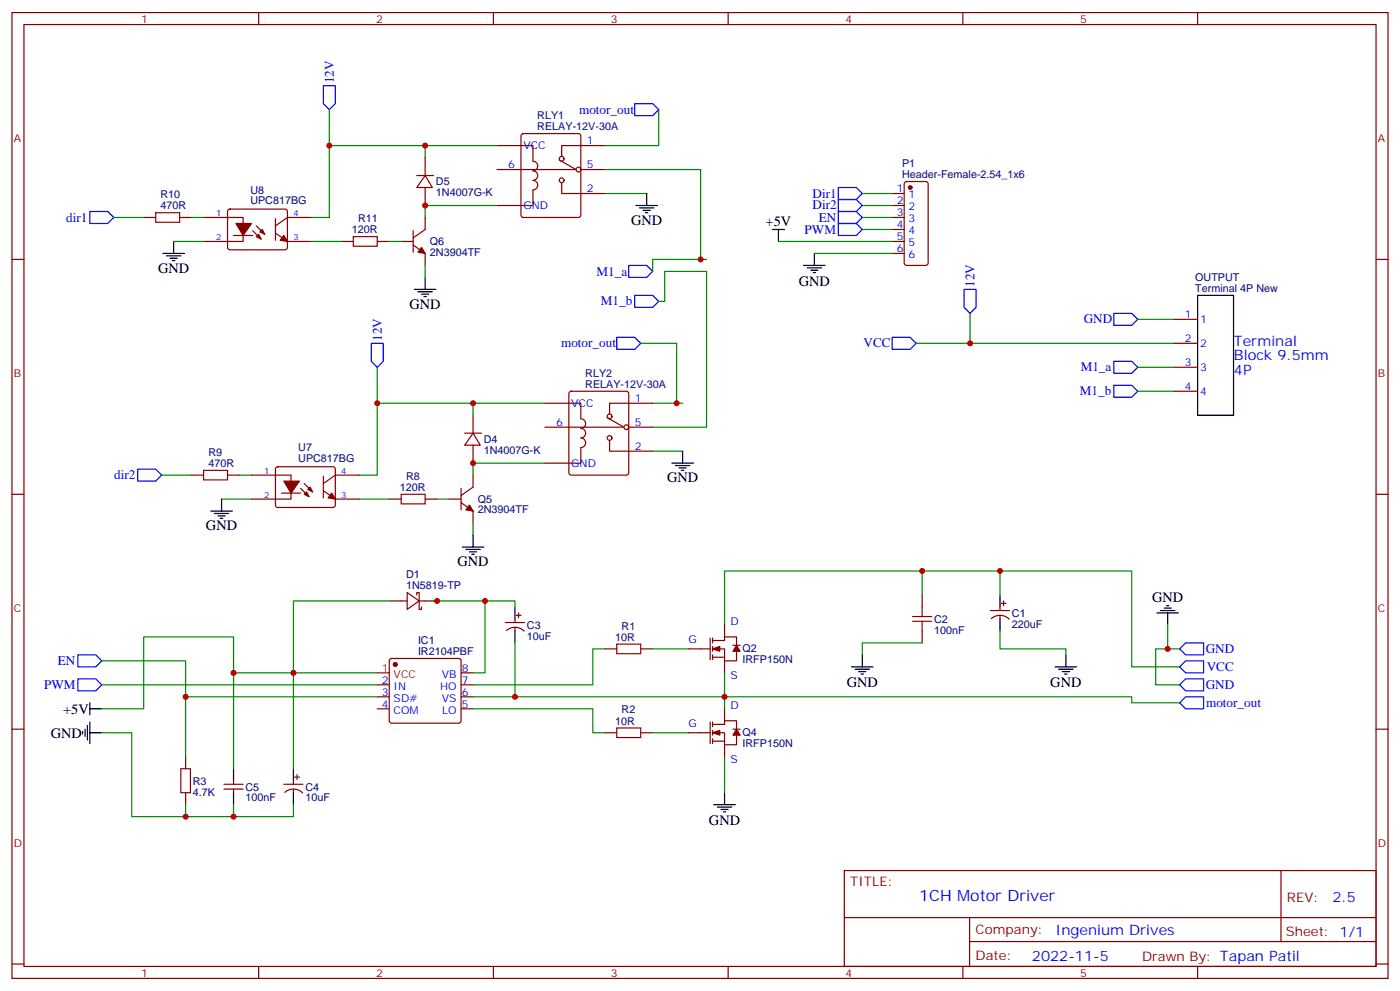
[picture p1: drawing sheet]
<svg xmlns="http://www.w3.org/2000/svg" width="412mm" height="292mm" viewBox="0 0 412 292" stroke-linecap="round" stroke-linejoin="round" font-family="sans-serif">
<g fill="none" stroke="#870000" stroke-width=".35">
<path d="M3.5 3.7h405.4v284.3h-405.4zM7.1 7.2h398.2v277.3h-398.2zM76.2 3.7v3.5M145.3 3.7v3.5M214.5 3.7v3.5M283.6 3.7v3.5M352.8 3.7v3.5M153.7 39.5l.5-.2h16.2l.5 .2 .2 .5v23.3l-.2 .5-.5 .2h-16.2l-.5-.2-.2-.5v-23.3zM122.8 51.7h4.9M125.2 51.7l2.2 3.5h-4.6zM125.2 46.4v5.3M125.2 55.2v5.3"/>
<path d="M146.4 42.9h10.6v4.5a1.41 1.41 0 0 1 1.4 1.5 1.41 1.41 0 0 1-1.4 1.4 1.41 1.41 0 0 1 1.4 1.4 1.41 1.41 0 0 1-1.4 1.4 1.41 1.41 0 0 1 1.4 1.4 1.41 1.41 0 0 1-1.4 1.4v4.6h-10.6M146.4 49.9h22.9M164.7 47.1l5 2.8M165.5 53.8v3.2h12.7M171.1 49.9h7.1M178.2 42.9h-12.7v3.1M262.8 57h3.5M266.6 53.7l.5-.3h5.6l.6 .5 .1 23.5-.5 .7h-5.8l-.7-.4-.1-23.5zM3.5 76.4h3.6M42.3 64h3.6M52.9 64h3.5M60 64h11.6v7.1h-11.6"/>
<path d="M67.3 61.8l.4-.2h16.5l.5 .7-.1 10.8-.6 .5-16.5-.1-.5-.7v-10.5zM68.8 69.3h5.6M74.4 67.9l2.5 2.5M75.5 66.5l2.5 2.5M81.1 68.6l3.6 2.5h7M81.1 64.4v6.3M91.7 64h-7l-3.6 2.5M100.5 71.1h3.6M111.1 71.1h3.6M118.2 71.1h3.5M121.7 67.9v6.4M121.7 72.1l3.5 2.5v3.5"/>
<path d="M125.2 64v3.6l-3.5 2.4M262.8 60.5h3.5M262.8 64h3.5M262.8 67.6h3.5M262.8 71.1h3.5M262.8 74.6h3.5M405.3 76.4h3.6M345.7 94h7.1M160.5 118.7h10.6v4.6a1.41 1.41 0 0 1 1.4 1.4 1.41 1.41 0 0 1-1.4 1.4 1.41 1.41 0 0 1 1.4 1.4 1.41 1.41 0 0 1-1.4 1.4 1.41 1.41 0 0 1 1.4 1.5 1.41 1.41 0 0 1-1.4 1.4v4.5h-10.6M167.8 115.4l.5-.2h16.2l.5 .2 .2 .5v23.3l-.2 .5-.5 .2h-16.2l-.5-.3-.2-.4v-23.3zM192.3 118.7h-12.7v3.2M345.7 115.2h7.1"/>
<path d="M345.7 108.1h7.1M345.7 101.1h7.1M56.4 139.9h3.6M67 139.9h3.6M74.1 139.9h11.6v7h-11.6M81.4 137.6l.4-.2 16.5 .1 .5 .6-.1 10.9-.6 .4-16.5-.1-.5-.6v-10.6zM105.8 139.9h-7l-3.6 2.4M136.9 127.5h4.9M139.3 127.5l2.2 3.6h-4.6zM139.3 122.2v5.3M139.3 131.1v5.2M139.3 139.9v3.5l-3.5 2.5"/>
<path d="M160.5 125.8h22.9M178.9 122.9l4.9 2.9M179.6 129.6v3.2h12.7M185.2 125.8h7.1M3.5 145.5h3.6M82.9 145.2h5.6M88.5 143.8l2.5 2.4M89.6 142.3l2.5 2.5M95.2 144.5l3.6 2.4h7M95.2 140.2v6.4M114.7 146.9h3.5M125.2 146.9h3.6"/>
<path d="M132.3 146.9h3.5M135.8 148l3.5 2.5v3.5M135.8 143.8v6.3M405.3 145.5h3.6M114.7 176.9h5.2M119.9 174.4l3.6 2.5-3.6 2.5zM122.8 175.2v-.8h.7v5h.7v-.7M123.5 176.9h5.3M271.6 175.2v3.5M291.7 179.7h5.7M294.6 178.7v1M294.9 177.6h1.4"/>
<path d="M295.6 176.9v1.4M114.9 194.1l.5-.2h19.7l.5 .2 .2 .5v17.6l-.2 .5-.5 .2h-19.7l-.5-.2-.2-.5v-17.6zM135.8 198.1h3.5M148.9 183.3h5.6M149.2 185.6a3.8 3.8 0 0 1 5.2 .2M151.7 182.2v1.1M151.7 184.7v1M152 181.2h1.5M152.8 180.4v1.5M178.2 191h3.5M188.7 191h3.6M202.8 191h6.4"/>
<path d="M209.2 187.9v6.3M209.9 188.6h3.5v-1.1h3.6v2.5M209.9 191h3.5v3.6M209.9 193.5h3.5M209.9 187.9v1.4M209.9 190.3v1.4M209.9 192.8v1.4M213.4 184v3.5M213.4 194.6v3.5M215.9 190h2.1M217 191.7v2.9h-3.6M271.6 185.7v3.6"/>
<path d="M292 182.1a3.8 3.8 0 0 1 5.3 .2M294.6 181.2v1M3.5 214.7h3.6M111.1 201.6h3.6M111.1 205.1h3.6M111.1 208.7h3.6M135.8 201.6h3.5M135.8 205.1h3.5M135.8 208.7h3.5M178.2 215.7h3.5M188.7 215.7h3.6M202.8 215.7h6.4"/>
<path d="M209.2 212.5v6.4M209.9 213.3h3.5v-1.1h3.6v2.5M209.9 215.7h3.5v3.6M209.9 212.5v1.5M209.9 215v1.4M209.9 217.5v1.4M209.9 218.2h3.5M213.4 208.7v3.5M213.4 219.3v3.5M215.9 214.7h2.1M217 216.4v2.9h-3.6M405.3 214.7h3.6"/>
<path d="M54.7 222.8v3.5M54.7 233.4v3.5M66 232.3h5.6M66 230.9h5.6M68.8 229.8v1.1M68.8 232.3v1.1M83.6 230.9h5.7M83.9 233.3a3.8 3.8 0 0 1 5.2 .1M86.4 229.8v1.1M86.4 232.3v1.1M86.8 228.8h1.4M87.5 228.1v1.4"/>
<path d="M248.7 256.3h156.6v28.2h-156.6zM377.3 256.3v20.9M248.7 270.1h156.5M285.6 277.2h119.6M285.6 270.1v14.2M3.5 283.8h3.6M76.2 284.5v3.5M145.3 284.5v3.5M214.5 284.5v3.5M283.6 284.5v3.5M352.8 284.5v3.5M405.3 283.8h3.6"/>
<circle cx="165.5" cy="46.7" r=".71"/>
<circle cx="165.5" cy="53.1" r=".71"/>
<circle cx="170.4" cy="49.9" r=".71"/>
<circle cx="179.6" cy="122.6" r=".71"/>
<circle cx="179.6" cy="128.9" r=".71"/>
<circle cx="184.5" cy="125.8" r=".71"/>
</g>
<g fill="none" stroke="#000" stroke-width=".35">
<path d="M190.5 57v3.5M48 74.6h6.3M49 75.3h4.3M50.1 76h2.1M50.8 76.7h.7M51.2 71.1v3.5M187.3 60.5h6.4M188.4 61.2h4.2M189.4 61.9h2.2M190.1 62.6h.8M227.5 67.6h3.6M229.3 67.6v3.5"/>
<path d="M236.7 78.1h6.4M237.8 78.8h4.2M238.8 79.6h2.1M239.9 74.6v3.5M122.1 85.2h6.3M123.1 85.9h4.3M124.2 86.6h2.1M124.9 87.3h.7M125.2 81.7v3.5M239.5 80.3h.7M352.8 87h10.6v35.2h-10.6zM197.9 136.3h6.4"/>
<path d="M199 137.1h4.2M200 137.8h2.1M200.7 138.5h.7M201.1 132.8v3.5M62.1 150.5h6.3M63.1 151.2h4.3M64.2 151.9h2.1M64.9 152.6h.7M65.3 146.9v3.6M139.3 157.5v3.5M136.2 161h6.3M137.2 161.7h4.3"/>
<path d="M138.3 162.5h2.1M139 163.2h.7M151.7 178.7v3.5M294.6 175.2v3.5M341.8 179.7h4.3M342.9 179h2.1M343.6 178.3h.7M151.7 185.7v3.6M250.8 196.3h6.4M251.9 197h4.2M252.9 197.7h2.2M253.6 198.4h.8"/>
<path d="M254 192.8v3.5M294.6 182.2v3.5M310.8 196.3h6.3M311.9 197h4.2M312.9 197.7h2.1M313.6 198.4h.7M314 192.8v3.5M340.8 180.4h6.3M344 180.4v3.6M24.3 215.4v.7M25 214.7v2.1M25.8 213.6v4.2"/>
<path d="M26.5 208.7h3.5M26.5 206.9v3.5M26.5 212.5v6.4M26.5 215.7h3.5M68.8 226.3v3.5M68.8 233.4v3.5M86.4 226.3v3.5M86.4 233.4v3.5M210.3 236.9h6.3M211.3 237.6h4.2M212.4 238.3h2.1M213.1 239h.7"/>
<path d="M213.4 233.4v3.5"/>
</g>
<g fill="#870000" stroke="#870000" stroke-width=".35">
<path d="M138.3 148.7l1 1.8-2.1-.4z"/>
<path d="M97.7 145.2l1.1 1.7-2.1-.3z"/>
<path d="M90.3 144.8l.7 1.4-1.4-.7z"/>
<path d="M90.7 144.1l.7-.7 .7 1.4z"/>
<path d="M83.6 141.6h4.6l-2.5 3.6z"/>
<path d="M83.6 69.3l1.1 1.8-2.2-.4z"/>
<path d="M75.5 69.7l.7-.7 .7 1.4z"/>
<path d="M77.3 67.6l.7 1.4-1.4-.7z"/>
<path d="M69.5 65.8h4.6l-2.5 3.5z"/>
<path d="M124.2 72.8l1 1.8-2.1-.3z"/>
<path d="M209.9 191l2.1-.7v1.4z"/>
<path d="M217 190l1 1.7h-2.1z"/>
<path d="M209.9 215.7l2.1-.7v1.4z"/>
<path d="M217 214.7l1 1.7h-2.1z"/>
<circle cx="116.4" cy="195.6" r=".53"/>
<circle cx="268.1" cy="55.2" r=".53"/>
</g>
<path d="M111.1 198.1h3.6" fill="none" stroke="#f00" stroke-width=".35"/>
<g fill="none" stroke="#00f" stroke-width=".35">
<path d="M95.2 25.2h3.6v5.3l-1.8 1.8-1.8-1.8zM187 30.5h5.3l1.7 1.8-1.7 1.7h-5.3zM246.9 55.2h5.3l1.8 1.8-1.8 1.7h-5.3zM246.9 58.7h5.3l1.8 1.8-1.8 1.8h-5.3zM26.5 62.3h5.2l1.8 1.7-1.8 1.8h-5.2zM185.2 78.1h5.3l1.8 1.8-1.8 1.8h-5.3zM246.9 62.3h5.3l1.8 1.7-1.8 1.8h-5.3zM246.9 65.8h5.3l1.8 1.8-1.8 1.7h-5.3zM181.7 99.3h5.3l1.7 1.8-1.7 1.7h-5.3zM187 87h5.3l1.7 1.7-1.7 1.8h-5.3zM262.8 99.3h5.3l1.8 1.8-1.8 1.7h-5.3zM284 85.2h3.5v5.3l-1.7 1.8-1.8-1.8z"/>
<path d="M328.1 92.3h5.3l1.7 1.7-1.7 1.8h-5.3zM109.4 101.1h3.5v5.3l-1.8 1.7-1.7-1.7zM328.1 106.4h5.3l1.7 1.7-1.7 1.8h-5.3zM328.1 113.4h5.3l1.7 1.8-1.7 1.7h-5.3zM40.6 138.1h5.3l1.7 1.8-1.7 1.7h-5.3zM22.9 199.8h5.3l1.8 1.8-1.8 1.8h-5.3zM22.9 192.8h5.3l1.8 1.8-1.8 1.7h-5.3zM347.5 191l1.7-1.7h5.3v3.5h-5.3zM347.5 196.3l1.7-1.7h5.3v3.5h-5.3zM347.5 201.6l1.7-1.8h5.3v3.6h-5.3zM347.5 206.9l1.7-1.8h5.3v3.6h-5.3z"/>
</g>
<path d="M45.9 62.6h7v2.8h-7zM104.1 69.7h7v2.8h-7zM60 138.5h7v2.8h-7zM118.2 145.5h7v2.8h-7zM271.6 178.7v2.8M181.7 189.6h7v2.8h-7zM268.8 182.9h5.7M268.8 181.5h5.7M271.6 182.9v2.8M181.7 214.3h7v2.8h-7zM53.3 226.3h2.8v7.1h-2.8z" fill="none" stroke="#a10000" stroke-width=".35"/>
<g fill="none" stroke="#008700" stroke-width=".35">
<path d="M97 32.3v31.7h-5.3M194 32.3v10.6h-15.8M97 42.9h28.2M146.4 42.9h-21.2v3.5M178.2 49.9h28.2v26.5h1.7M178.2 57h12.3M254 57h8.8M33.5 64h8.8M51.2 71.1h8.8M56.4 64h3.6M91.7 71.1h8.8M114.7 71.1h3.5"/>
<path d="M125.2 78.1v3.6M146.4 60.5h-21.2v3.5M206.4 76.4h-14.1v3.5M229.3 71.1h33.5M239.9 74.6h22.9M254 60.5h8.8M254 64h8.8M254 67.6h8.8M194 88.7h1.8v-8.8h12.3v45.9h-15.8M285.8 92.3v8.8M335.1 94h10.6M111.1 108.1v31.8h-5.3"/>
<path d="M111.1 118.7h28.2M160.5 118.7h-21.2v3.5M188.7 101.1h10.6v17.6M192.3 118.7h8.8M269.9 101.1h75.8M335.1 108.1h10.6M335.1 115.2h10.6M47.6 139.9h8.8M70.6 139.9h3.5M160.5 136.3h-21.2v3.6M192.3 132.8h8.8M65.3 146.9h8.8"/>
<path d="M105.8 146.9h8.9M128.8 146.9h3.5M139.3 154v3.5M114.7 176.9h-28.3v49.4M127 176.9h24.7v1.8M142.9 176.9v21.2h-3.6M271.6 175.2v-7.1h-58.2v15.9M271.6 168.1h23v7.1M294.6 168.1h38.8v28.2h14.1M30 194.6h24.7v28.2M68.8 198.1v-10.6h-26.5v21.2h-12.3M111.1 198.1h-42.3v28.2"/>
<path d="M151.7 189.3v15.8M178.2 191h-3.6v10.6h-35.3M192.3 191h10.5M213.4 198.1v10.6M271.6 189.3h-17.6v3.5M294.6 185.7v5.3h19.4v1.8M344 184v7M347.5 191h-7.1v10.6h7.1M30 215.7h8.8v24.7h15.9v-3.5M30 201.6h81.1M54.7 205.1h56.4M139.3 208.7h35.3v7h3.6"/>
<path d="M139.3 205.1h194.1v1.8h14.1M192.3 215.7h10.5M68.8 236.9v3.5h-14.1M86.4 236.9v3.5h-17.6M213.4 222.8v10.6"/>
</g>
<g fill="#c00">
<circle cx="54.7" cy="205.1" r=".88"/>
<circle cx="68.8" cy="198.1" r=".88"/>
<circle cx="54.7" cy="240.4" r=".88"/>
<circle cx="68.8" cy="240.4" r=".88"/>
<circle cx="86.4" cy="198.1" r=".88"/>
<circle cx="128.8" cy="176.9" r=".88"/>
<circle cx="213.4" cy="205.1" r=".88"/>
<circle cx="151.7" cy="205.1" r=".88"/>
<circle cx="142.9" cy="176.9" r=".88"/>
<circle cx="271.6" cy="168.1" r=".88"/>
<circle cx="294.6" cy="168.1" r=".88"/>
<circle cx="344" cy="191" r=".88"/>
<circle cx="285.8" cy="101.1" r=".88"/>
<circle cx="139.3" cy="136.3" r=".88"/>
<circle cx="111.1" cy="118.7" r=".88"/>
<circle cx="139.3" cy="118.7" r=".88"/>
<circle cx="125.2" cy="42.9" r=".88"/>
<circle cx="97" cy="42.9" r=".88"/>
<circle cx="125.2" cy="60.5" r=".88"/>
<circle cx="206.4" cy="76.4" r=".88"/>
<circle cx="199.3" cy="118.7" r=".88"/>
</g>
<text font-size="4.6" fill="#00f" x="270.8" y="265.3">1CH Motor Driver</text>
<g font-size="4.2">
<text x="185.9" y="66.1">GND</text>
<text x="225.5" y="66.5">+5V</text>
<text x="46.6" y="80.3">GND</text>
<text x="235.3" y="84.2">GND</text>
<text x="120.6" y="90.8">GND</text>
<text x="196.5" y="142">GND</text>
<text x="60.7" y="156.1">GND</text>
<text x="134.8" y="166.7">GND</text>
<text x="339.4" y="177.1">GND</text>
<text x="249.4" y="202.4">GND</text>
<text x="309.4" y="202.4">GND</text>
<text x="18.6" y="210.1">+5V</text>
<text x="15" y="217.1">GND</text>
<text x="208.8" y="243">GND</text>
</g>
<g font-size="4.2" fill="#00f">
<text x="363.5" y="101.8">Terminal</text>
<text x="363.5" y="106.1">Block 9.5mm</text>
<text x="363.5" y="110.3">4P</text>
<text x="392.5" y="265.6">2.5</text>
<text x="310.9" y="275.1">Ingenium Drives</text>
<text x="304" y="282.9">2022-11-5</text>
</g>
<g font-size="3.9" fill="#00f">
<text x="98.4" y="24.5" transform="rotate(-90 98.4 24.5)">12V</text>
<text x="170.6" y="33.5">motor_out</text>
<text x="239.3" y="58.2">Dir1</text>
<text x="19.5" y="65.2">dir1</text>
<text x="239.3" y="61.7">Dir2</text>
<text x="241.2" y="65.3">EN</text>
<text x="237" y="68.8">PWM</text>
<text x="175.7" y="81.1">M1_a</text>
<text x="177" y="89.9">M1_b</text>
<text x="287.1" y="84.5" transform="rotate(-90 287.1 84.5)">12V</text>
<text x="319.2" y="95.2">GND</text>
<text x="112.5" y="100.4" transform="rotate(-90 112.5 100.4)">12V</text>
<text x="165.3" y="102.3">motor_out</text>
<text x="254.4" y="102.3">VCC</text>
<text x="318.3" y="109.3">M1_a</text>
<text x="318.1" y="116.4">M1_b</text>
<text x="33.6" y="141.1">dir2</text>
<text x="17.1" y="195.8">EN</text>
<text x="355.2" y="192.3">GND</text>
<text x="355.5" y="197.6">VCC</text>
<text x="13" y="202.9">PWM</text>
<text x="355.2" y="202.9">GND</text>
<text x="355.3" y="208.2">motor_out</text>
</g>
<g font-size="3.9" fill="#800">
<text x="250.5" y="260.9">TITLE:</text>
<text x="379.1" y="265.6">REV:</text>
<text x="287.4" y="275.1">Company:</text>
<text x="378.7" y="275.7">Sheet: 1/1</text>
<text x="287.4" y="282.8">Date:</text>
<text x="336.4" y="282.8">Drawn By: Tapan Patil</text>
</g>
<g font-size="3.2" fill="#800">
<text x="41.6" y="6.7">1</text>
<text x="110.8" y="6.7">2</text>
<text x="179.9" y="6.7">3</text>
<text x="249.1" y="6.7">4</text>
<text x="318.2" y="6.7">5</text>
<text x="4.1" y="41.8">A</text>
<text x="405.9" y="41.8">A</text>
<text x="4.1" y="110.9">B</text>
<text x="405.9" y="110.9">B</text>
<text x="4.1" y="180.1">C</text>
<text x="405.9" y="180.1">C</text>
<text x="4.1" y="249.2">D</text>
<text x="405.9" y="249.2">D</text>
<text x="41.6" y="287.5">1</text>
<text x="110.8" y="287.5">2</text>
<text x="179.9" y="287.5">3</text>
<text x="249.1" y="287.5">4</text>
<text x="318.2" y="287.5">5</text>
</g>
<g font-size="3.2" fill="#000080">
<text x="158.3" y="35.1">RLY1</text>
<text x="158.3" y="38.3">RELAY-12V-30A</text>
<text x="265.7" y="52.4">Header-Female-2.54_1x6</text>
<text x="265.7" y="49.2">P1</text>
<text x="47.3" y="58.4">R10</text>
<text x="73.7" y="57">U8</text>
<text x="128.4" y="57.8">1N4007G-K</text>
<text x="128.4" y="54.6">D5</text>
<text x="47.3" y="61.6">470R</text>
<text x="73.7" y="60.1">UPC817BG</text>
<text x="105.5" y="65.4">R11</text>
<text x="103.6" y="68.7">120R</text>
<text x="126.6" y="75.3">2N3904TF</text>
<text x="126.6" y="72.1">Q6</text>
<text x="352.1" y="82.7">OUTPUT</text>
<text x="352.1" y="85.9">Terminal 4P New</text>
<text x="172.4" y="110.9">RLY2</text>
<text x="172.4" y="114.1">RELAY-12V-30A</text>
<text x="142.5" y="130.4">D4</text>
<text x="61.4" y="137.4">470R</text>
<text x="61.4" y="134.2">R9</text>
<text x="87.9" y="136">UPC817BG</text>
<text x="87.9" y="132.8">U7</text>
<text x="142.5" y="133.7">1N4007G-K</text>
<text x="119.6" y="141.2">R8</text>
<text x="117.8" y="144.5">120R</text>
<text x="140.8" y="148">Q5</text>
<text x="140.8" y="151.2">2N3904TF</text>
<text x="119.6" y="173.4">1N5819-TP</text>
<text x="119.6" y="170.2">D1</text>
<text x="155.2" y="185.1">C3</text>
<text x="183.1" y="185.3">R1</text>
<text x="275.2" y="183.3">C2</text>
<text x="298.1" y="184.8">220uF</text>
<text x="298.1" y="181.6">C1</text>
<text x="123.1" y="189.6">IC1</text>
<text x="155.2" y="188.3">10uF</text>
<text x="181.3" y="188.6">10R</text>
<text x="275.2" y="186.6">100nF</text>
<text x="123.1" y="192.8">IR2104PBF</text>
<text x="218.7" y="195.3">IRFP150N</text>
<text x="218.7" y="192.1">Q2</text>
<text x="181.3" y="213.3">10R</text>
<text x="183.1" y="210">R2</text>
<text x="218.7" y="220">IRFP150N</text>
<text x="218.7" y="216.8">Q4</text>
<text x="56.8" y="231">R3</text>
<text x="72.3" y="232.7">C5</text>
<text x="90" y="232.7">C4</text>
<text x="56.8" y="234.2">4.7K</text>
<text x="72.3" y="235.9">100nF</text>
<text x="90" y="235.9">10uF</text>
</g>
<g font-size="3.2" fill="#00f">
<text x="154.2" y="43.9">VCC</text>
<text x="172.9" y="42.5">1</text>
<text x="149.7" y="49.6">6</text>
<text x="172.9" y="49.6">5</text>
<text x="172.9" y="56.6">2</text>
<text x="264.2" y="56.6">1</text>
<text x="267.7" y="58.4">1</text>
<text x="154.2" y="61.6">GND</text>
<text x="264.2" y="60.1">2</text>
<text x="264.2" y="63.7">3</text>
<text x="267.7" y="61.9">2</text>
<text x="267.7" y="65.4">3</text>
<text x="264.2" y="67.2">4</text>
<text x="264.2" y="70.7">5</text>
<text x="267.7" y="69">4</text>
<text x="264.2" y="74.3">6</text>
<text x="267.7" y="72.5">5</text>
<text x="267.7" y="76">6</text>
<text x="349" y="93.7">1</text>
<text x="353.5" y="95.1">1</text>
<text x="349" y="100.7">2</text>
<text x="349" y="107.8">3</text>
<text x="353.5" y="102.1">2</text>
<text x="353.5" y="109.2">3</text>
<text x="168.3" y="119.8">VCC</text>
<text x="187" y="118.4">1</text>
<text x="349" y="114.8">4</text>
<text x="353.5" y="116.2">4</text>
<text x="163.8" y="125.4">6</text>
<text x="187" y="125.4">5</text>
<text x="168.3" y="137.4">GND</text>
<text x="187" y="132.5">2</text>
<text x="136" y="197.7">8</text>
<text x="112.5" y="201.3">2</text>
<text x="116" y="203">IN</text>
<text x="129.6" y="203">HO</text>
<text x="130.2" y="199.5">VB</text>
<text x="136" y="201.3">7</text>
<text x="112.5" y="204.8">3</text>
<text x="112.5" y="208.3">4</text>
<text x="116" y="206.6">SD#</text>
<text x="130.2" y="206.6">VS</text>
<text x="136" y="208.3">5</text>
<text x="136" y="204.8">6</text>
<text x="116" y="210.1">COM</text>
<text x="130.2" y="210.1">LO</text>
</g>
<g font-size="3.2" fill="#00c">
<text x="215.2" y="184">D</text>
<text x="202.8" y="189.3">G</text>
<text x="215.2" y="199.8">S</text>
<text x="215.2" y="208.7">D</text>
<text x="202.8" y="214">G</text>
<text x="215.2" y="224.5">S</text>
</g>
<g font-size="3.2" fill="#f00">
<text x="112.5" y="197.7">1</text>
<text x="116" y="199.5">VCC</text>
</g>
<g font-size="2.5" fill="#00f">
<text x="63.7" y="63.7">1</text>
<text x="86.4" y="63.7">4</text>
<text x="63.7" y="70.7">2</text>
<text x="86.4" y="70.7">3</text>
<text x="77.8" y="139.5">1</text>
<text x="100.5" y="139.5">4</text>
<text x="77.8" y="146.6">2</text>
<text x="100.5" y="146.6">3</text>
</g>
</svg>
